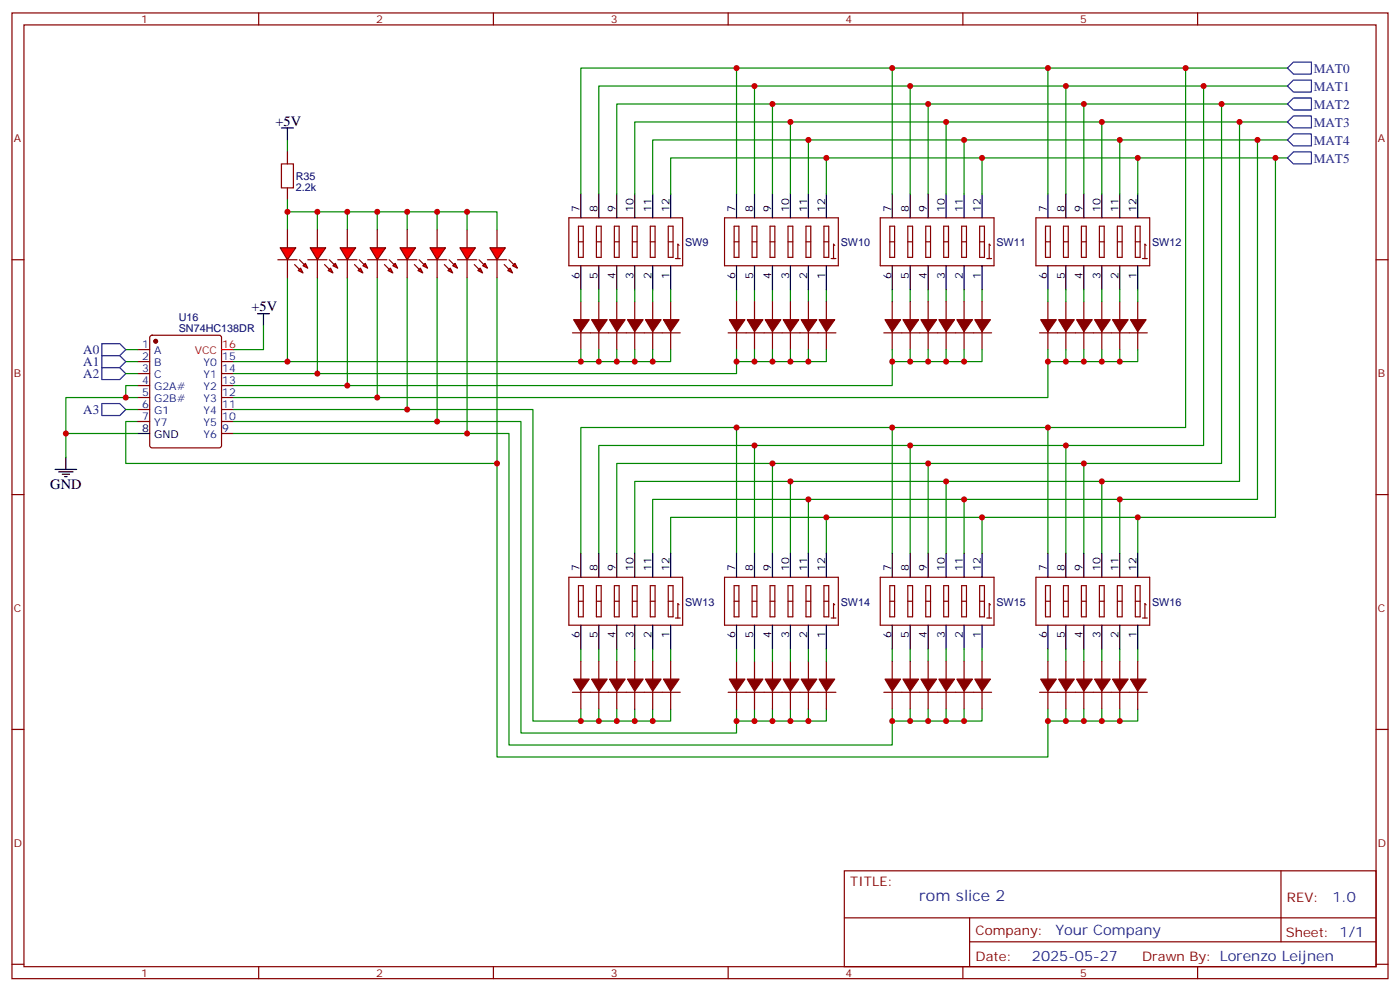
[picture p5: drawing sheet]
<svg xmlns="http://www.w3.org/2000/svg" width="412mm" height="292mm" viewBox="0 0 412 292" stroke-linecap="round" stroke-linejoin="round" font-family="sans-serif">
<g fill="none" stroke="#870000" stroke-width=".35">
<path d="M3.5 3.8h405.4v284.3h-405.4zM7.1 7.3h398.2v277.3h-398.2zM76.2 3.8v3.5M145.3 3.8v3.5M214.5 3.8v3.5M283.6 3.8v3.5M352.8 3.8v3.5M84.7 44.7v3.6M84.7 55.3v3.5M3.5 76.5h3.6M405.3 76.5h3.6M3.5 145.6h3.6"/>
<path d="M405.3 145.6h3.6M3.5 214.8h3.6M405.3 214.8h3.6M248.7 256.4h156.6v28.2h-156.6zM377.3 256.4v20.9M248.7 270.2h156.5M285.6 277.3h119.6M285.6 270.2v14.2M3.5 283.9h3.6M76.2 284.6v3.5M145.3 284.6v3.5M214.5 284.6v3.5"/>
<path d="M283.6 284.6v3.5M352.8 284.6v3.5M405.3 283.9h3.6"/>
</g>
<g fill="none" stroke="#008700" stroke-width=".35">
<path d="M349.2 20h30M354.5 25.3h24.7M359.8 30.6h19.4M365.1 35.9h14.1M84.7 41.2v3.5M370.4 41.2h8.8M375.7 46.5h3.5M84.7 67.7v-5.3h61.7v5.3M93.5 62.4v5.3M102.3 62.4v5.3M111.1 62.4v5.3M119.9 62.4v5.3"/>
<path d="M128.8 62.4v5.3M137.6 62.4v5.3M84.7 81.8v24.7M93.5 81.8v28.2M102.3 81.8v31.7M111.1 81.8v35.3M119.9 81.8v38.8M128.8 81.8v42.3M137.6 81.8v45.8M146.4 81.8v54.7"/>
</g>
<path d="M379.2 35.9l1.8-1.8h5.3v3.6h-5.3zM379.2 30.6l1.8-1.7h5.3v3.5h-5.3zM379.2 20l1.8-1.7h5.3v3.5h-5.3zM381 23.6h5.3v3.5h-5.3l-1.8-1.8zM379.2 41.2l1.8-1.8h5.3v3.6h-5.3zM381 44.7h5.3v3.6h-5.3l-1.8-1.8z" fill="none" stroke="#00f" stroke-width=".35"/>
<path d="M82.9 37.7h3.5M84.7 37.7v3.5" fill="none" stroke="#000" stroke-width=".35"/>
<path d="M82.9 48.3h3.5v7h-3.5z" fill="none" stroke="#a10000" stroke-width=".35"/>
<g fill="#f00" stroke="#870000" stroke-width=".35">
<path d="M109 73h4.6l-2.5 3.5z"/>
<path d="M108.3 76.5h5.6z"/>
</g>
<g fill="#870000" stroke="#870000" stroke-width=".35">
<path d="M114.7 76.5l1.4 1.4z"/>
<path d="M113.2 77.9l1.5 1.4z"/>
</g>
<g fill="#f00" stroke="#870000" stroke-width=".35">
<path d="M115.7 78.2l.7-.7 .7 1.5z"/>
<path d="M114.3 79.7l.7-.7 .7 1.4z"/>
</g>
<path d="M111.1 67.7v5.3M111.1 76.5v5.3" fill="none" stroke="#870000" stroke-width=".35"/>
<g fill="#f00" stroke="#870000" stroke-width=".35">
<path d="M117.8 73h4.6l-2.5 3.5z"/>
<path d="M117.1 76.5h5.7z"/>
</g>
<g fill="#870000" stroke="#870000" stroke-width=".35">
<path d="M123.5 76.5l1.4 1.4z"/>
<path d="M122.1 77.9l1.4 1.4z"/>
</g>
<g fill="#f00" stroke="#870000" stroke-width=".35">
<path d="M124.5 78.2l.7-.7 .7 1.5z"/>
<path d="M123.1 79.7l.7-.7 .7 1.4z"/>
</g>
<path d="M119.9 67.7v5.3M119.9 76.5v5.3" fill="none" stroke="#870000" stroke-width=".35"/>
<g fill="#f00" stroke="#870000" stroke-width=".35">
<path d="M126.6 73h4.6l-2.4 3.5z"/>
<path d="M125.9 76.5h5.7z"/>
</g>
<g fill="#870000" stroke="#870000" stroke-width=".35">
<path d="M132.3 76.5l1.4 1.4z"/>
<path d="M130.9 77.9l1.4 1.4z"/>
</g>
<g fill="#f00" stroke="#870000" stroke-width=".35">
<path d="M134.1 77.5l.7 1.5-1.5-.8z"/>
<path d="M131.9 79.7l.7-.7 .7 1.4z"/>
</g>
<path d="M128.8 67.7v5.3M128.8 76.5v5.3" fill="none" stroke="#870000" stroke-width=".35"/>
<g fill="#f00" stroke="#870000" stroke-width=".35">
<path d="M135.5 73h4.6l-2.5 3.5z"/>
<path d="M134.8 76.5h5.6z"/>
</g>
<g fill="#870000" stroke="#870000" stroke-width=".35">
<path d="M141.1 76.5l1.4 1.4z"/>
<path d="M139.7 77.9l1.4 1.4z"/>
</g>
<g fill="#f00" stroke="#870000" stroke-width=".35">
<path d="M142.2 78.2l.7-.7 .7 1.5z"/>
<path d="M140.8 79.7l.7-.7 .7 1.4z"/>
</g>
<path d="M137.6 67.7v5.3M137.6 76.5v5.3" fill="none" stroke="#870000" stroke-width=".35"/>
<g fill="#f00" stroke="#870000" stroke-width=".35">
<path d="M100.2 73h4.6l-2.5 3.5z"/>
<path d="M99.5 76.5h5.6z"/>
</g>
<g fill="#870000" stroke="#870000" stroke-width=".35">
<path d="M105.8 76.5l1.4 1.4z"/>
<path d="M104.4 77.9l1.4 1.4z"/>
</g>
<g fill="#f00" stroke="#870000" stroke-width=".35">
<path d="M107.6 77.5l.7 1.5-1.4-.8z"/>
<path d="M105.5 79.7l.7-.7 .7 1.4z"/>
</g>
<path d="M102.3 67.7v5.3M102.3 76.5v5.3" fill="none" stroke="#870000" stroke-width=".35"/>
<g fill="#f00" stroke="#870000" stroke-width=".35">
<path d="M91.4 73h4.6l-2.5 3.5z"/>
<path d="M90.7 76.5h5.6z"/>
</g>
<g fill="#870000" stroke="#870000" stroke-width=".35">
<path d="M97 76.5l1.4 1.4z"/>
<path d="M95.6 77.9l1.4 1.4z"/>
</g>
<g fill="#f00" stroke="#870000" stroke-width=".35">
<path d="M98.8 77.5l.7 1.5-1.4-.8z"/>
<path d="M96.7 79.7l.7-.7 .7 1.4z"/>
</g>
<path d="M93.5 67.7v5.3M93.5 76.5v5.3" fill="none" stroke="#870000" stroke-width=".35"/>
<g fill="#f00" stroke="#870000" stroke-width=".35">
<path d="M82.5 73h4.6l-2.4 3.5z"/>
<path d="M81.8 76.5h5.7z"/>
</g>
<g fill="#870000" stroke="#870000" stroke-width=".35">
<path d="M88.2 76.5l1.4 1.4z"/>
<path d="M86.8 77.9l1.4 1.4z"/>
</g>
<g fill="#f00" stroke="#870000" stroke-width=".35">
<path d="M89.3 78.2l.7-.7 .7 1.5z"/>
<path d="M87.8 79.7l.7-.7 .8 1.4z"/>
</g>
<path d="M84.7 67.7v5.3M84.7 76.5v5.3" fill="none" stroke="#870000" stroke-width=".35"/>
<g fill="#f00" stroke="#870000" stroke-width=".35">
<path d="M144.3 73h4.6l-2.5 3.5z"/>
<path d="M143.6 76.5h5.6z"/>
</g>
<g fill="#870000" stroke="#870000" stroke-width=".35">
<path d="M149.9 76.5l1.4 1.4z"/>
<path d="M148.5 77.9l1.4 1.4z"/>
</g>
<g fill="#f00" stroke="#870000" stroke-width=".35">
<path d="M151.7 77.5l.7 1.5-1.4-.8z"/>
<path d="M149.6 79.7l.7-.7 .7 1.4z"/>
</g>
<g fill="none" stroke="#870000" stroke-width=".35">
<path d="M146.4 67.7v5.3M146.4 76.5v5.3M167.6 64.1h33.5v14.1h-33.5zM170.4 71.2h1.4M170.4 66.6h1.4v9.2h-1.4zM175.7 71.2h1.4M175.7 66.6h1.4v9.2h-1.4zM181 71.2h1.4M181 66.6h1.4v9.2h-1.4zM186.3 71.2h1.4M186.3 66.6h1.4v9.2h-1.4zM191.6 71.2h1.4"/>
<path d="M191.6 66.6h1.4v9.2h-1.4zM196.8 71.2h1.5M196.8 66.6h1.5v9.2h-1.5zM199 76.1h1.4M200 72.2l-.3-.3v4.2M213.4 64.1h33.5v14.1h-33.5zM216.3 71.2h1.4M216.3 66.6h1.4v9.2h-1.4zM221.5 71.2h1.5M221.5 66.6h1.5v9.2h-1.5zM226.8 71.2h1.4M226.8 66.6h1.4v9.2h-1.4z"/>
<path d="M232.1 71.2h1.4M232.1 66.6h1.4v9.2h-1.4zM237.4 71.2h1.4M237.4 66.6h1.4v9.2h-1.4zM242.7 71.2h1.4M242.7 66.6h1.4v9.2h-1.4zM244.8 76.1h1.4M245.9 72.2l-.4-.3v4.2M259.3 64.1h33.5v14.1h-33.5zM262.1 71.2h1.4M262.1 66.6h1.4v9.2h-1.4zM267.4 71.2h1.4"/>
<path d="M267.4 66.6h1.4v9.2h-1.4zM272.7 71.2h1.4M272.7 66.6h1.4v9.2h-1.4zM278 71.2h1.4M278 66.6h1.4v9.2h-1.4zM283.3 71.2h1.4M283.3 66.6h1.4v9.2h-1.4zM288.6 71.2h1.4M288.6 66.6h1.4v9.2h-1.4zM290.7 76.1h1.4M291.7 72.2l-.3-.3v4.2M305.2 64.1h33.5v14.1h-33.5z"/>
<path d="M308 71.2h1.4M308 66.6h1.4v9.2h-1.4zM313.3 71.2h1.4M313.3 66.6h1.4v9.2h-1.4zM318.6 71.2h1.4M318.6 66.6h1.4v9.2h-1.4zM323.8 71.2h1.5M323.8 66.6h1.5v9.2h-1.5zM329.1 71.2h1.5M329.1 66.6h1.5v9.2h-1.5zM334.4 71.2h1.4M334.4 66.6h1.4v9.2h-1.4z"/>
<path d="M336.5 76.1h1.5M337.6 72.2l-.3-.3v4.2M44.3 98.9l.5-.2h19.8l.6 .4 .1 32.1-.5 .6-20 .1-.6-.5-.1-32zM168.6 98h31.8M171.1 88.8v5.3M171.1 97.6v5.3M176.4 88.8v5.3M176.4 97.6v5.3M181.7 88.8v5.3M181.7 97.6v5.3M187 88.8v5.3M187 97.6v5.3"/>
<path d="M192.3 88.8v5.3M192.3 97.6v5.3M197.6 88.8v5.3M197.6 97.6v5.3M214.5 98h31.7M217 88.8v5.3M217 97.6v5.3M222.2 88.8v5.3M222.2 97.6v5.3M227.5 88.8v5.3M227.5 97.6v5.3M232.8 88.8v5.3"/>
<path d="M232.8 97.6v5.3M238.1 88.8v5.3M238.1 97.6v5.3M243.4 88.8v5.3M243.4 97.6v5.3M260.3 98h31.8M262.8 88.8v5.3M262.8 97.6v5.3M268.1 88.8v5.3M268.1 97.6v5.3M273.4 88.8v5.3M273.4 97.6v5.3"/>
<path d="M278.7 88.8v5.3M278.7 97.6v5.3M284 88.8v5.3M284 97.6v5.3M289.3 88.8v5.3M289.3 97.6v5.3M306.2 98h31.8M308.7 88.8v5.3M308.7 97.6v5.3M314 88.8v5.3M314 97.6v5.3M319.3 88.8v5.3"/>
<path d="M319.3 97.6v5.3M324.6 88.8v5.3M324.6 97.6v5.3M329.8 88.8v5.3M329.8 97.6v5.3M335.1 88.8v5.3M335.1 97.6v5.3M40.6 102.9h3.5M40.6 106.5h3.5M40.6 110h3.5M40.6 113.5h3.5M40.6 117.1h3.5"/>
<path d="M65.3 106.5h3.5M65.3 110h3.5M65.3 113.5h3.5M65.3 117.1h3.5M40.6 120.6h3.5M40.6 124.1h3.5M65.3 120.6h3.5M65.3 124.1h3.5M65.3 127.6h3.5M167.6 170h33.5v14.1h-33.5zM170.4 172.4h1.4v9.2h-1.4zM170.4 177h1.4"/>
<path d="M175.7 172.4h1.4v9.2h-1.4zM175.7 177h1.4M181 172.4h1.4v9.2h-1.4zM181 177h1.4M186.3 172.4h1.4v9.2h-1.4zM186.3 177h1.4M191.6 172.4h1.4v9.2h-1.4zM191.6 177h1.4M196.8 172.4h1.5v9.2h-1.5zM196.8 177h1.5M200 178.1l-.3-.4v4.3M213.4 170h33.5v14.1h-33.5z"/>
<path d="M216.3 172.4h1.4v9.2h-1.4zM216.3 177h1.4M221.5 172.4h1.5v9.2h-1.5zM221.5 177h1.5M226.8 172.4h1.4v9.2h-1.4zM226.8 177h1.4M232.1 172.4h1.4v9.2h-1.4zM232.1 177h1.4M237.4 172.4h1.4v9.2h-1.4zM237.4 177h1.4M242.7 172.4h1.4v9.2h-1.4zM242.7 177h1.4"/>
<path d="M245.9 178.1l-.4-.4v4.3M259.3 170h33.5v14.1h-33.5zM262.1 172.4h1.4v9.2h-1.4zM262.1 177h1.4M267.4 172.4h1.4v9.2h-1.4zM267.4 177h1.4M272.7 172.4h1.4v9.2h-1.4zM272.7 177h1.4M278 172.4h1.4v9.2h-1.4zM278 177h1.4M283.3 172.4h1.4v9.2h-1.4zM283.3 177h1.4"/>
<path d="M288.6 172.4h1.4v9.2h-1.4zM288.6 177h1.4M291.7 178.1l-.3-.4v4.3M305.2 170h33.5v14.1h-33.5zM308 172.4h1.4v9.2h-1.4zM308 177h1.4M313.3 172.4h1.4v9.2h-1.4zM313.3 177h1.4M318.6 172.4h1.4v9.2h-1.4zM318.6 177h1.4M323.8 172.4h1.5v9.2h-1.5zM323.8 177h1.5"/>
<path d="M329.1 172.4h1.5v9.2h-1.5zM329.1 177h1.5M334.4 172.4h1.4v9.2h-1.4zM334.4 177h1.4M337.6 178.1l-.3-.4v4.3M171.1 194.7v5.3M176.4 194.7v5.3M181.7 194.7v5.3M187 194.7v5.3M192.3 194.7v5.3M197.6 194.7v5.3M199 182h1.4"/>
<path d="M217 194.7v5.3M222.2 194.7v5.3M227.5 194.7v5.3M232.8 194.7v5.3M238.1 194.7v5.3M243.4 194.7v5.3M244.8 182h1.4M262.8 194.7v5.3M268.1 194.7v5.3M273.4 194.7v5.3M278.7 194.7v5.3M284 194.7v5.3"/>
<path d="M289.3 194.7v5.3M290.7 182h1.4M308.7 194.7v5.3M314 194.7v5.3M319.3 194.7v5.3M324.6 194.7v5.3M329.8 194.7v5.3M335.1 194.7v5.3M336.5 182h1.5M168.6 203.8h31.8M171.1 203.5v5.3M176.4 203.5v5.3"/>
<path d="M181.7 203.5v5.3M187 203.5v5.3M192.3 203.5v5.3M197.6 203.5v5.3M214.5 203.8h31.7M217 203.5v5.3M222.2 203.5v5.3M227.5 203.5v5.3M232.8 203.5v5.3M238.1 203.5v5.3M243.4 203.5v5.3M260.3 203.8h31.8"/>
<path d="M262.8 203.5v5.3M268.1 203.5v5.3M273.4 203.5v5.3M278.7 203.5v5.3M284 203.5v5.3M289.3 203.5v5.3M306.2 203.8h31.8M308.7 203.5v5.3M314 203.5v5.3M319.3 203.5v5.3M324.6 203.5v5.3M329.8 203.5v5.3"/>
<path d="M335.1 203.5v5.3"/>
</g>
<g fill="none" stroke="#008700" stroke-width=".35">
<path d="M217 20v37.1M222.2 25.3v31.8M227.5 30.6v26.5M232.8 35.9v21.2M262.8 20v37.1M268.1 25.3v31.8M273.4 30.6v26.5M278.7 35.9v21.2M308.7 20h40.5v105.9h-40.5M314 25.3h40.5v105.9h-40.5M319.3 30.6h40.5v105.9h-40.5M324.6 35.9h40.5v105.8h-40.5"/>
<path d="M84.7 58.8v3.6M171.1 57.1v-37.1h137.6v37.1M176.4 57.1v-31.8h137.6v31.8M181.7 57.1v-26.5h137.6v26.5M187 57.1v-21.2h137.6v21.2M192.3 57.1v-15.9h137.5v15.9M197.6 57.1v-10.6h137.5v10.6M238.1 41.2v15.9M243.4 46.5v10.6M284 41.2v15.9M289.3 46.5v10.6M329.8 41.2h40.6v105.8h-40.6"/>
<path d="M335.1 46.5h40.6v105.8h-40.6M77.6 95.9v7h-8.8M171.1 85.3v3.5M176.4 85.3v3.5M181.7 85.3v3.5M187 85.3v3.5M192.3 85.3v3.5M197.6 85.3v3.5M217 85.3v3.5M222.2 85.3v3.5M227.5 85.3v3.5M232.8 85.3v3.5"/>
<path d="M238.1 85.3v3.5M243.4 85.3v3.5M262.8 85.3v3.5M268.1 85.3v3.5M273.4 85.3v3.5M278.7 85.3v3.5M284 85.3v3.5M289.3 85.3v3.5M308.7 85.3v3.5M314 85.3v3.5M319.3 85.3v3.5M324.6 85.3v3.5"/>
<path d="M329.8 85.3v3.5M335.1 85.3v3.5M37 106.5h3.6M37 102.9h3.6M37 110h3.6M40.6 117.1h-21.2v10.5h21.2M40.6 113.5h-3.6v3.6M68.8 106.5h102.3M171.1 102.9v3.6h26.5v-3.6M176.4 102.9v3.6M181.7 102.9v3.6M187 102.9v3.6"/>
<path d="M192.3 102.9v3.6M217 102.9v3.6h26.4v-3.6M217 106.5v3.5h-148.2M222.2 102.9v3.6M227.5 102.9v3.6M232.8 102.9v3.6M238.1 102.9v3.6M262.8 102.9v3.6h26.5v-3.6M262.8 106.5v7h-194M268.1 102.9v3.6M273.4 102.9v3.6M278.7 102.9v3.6"/>
<path d="M284 102.9v3.6M308.7 102.9v3.6h26.4v-3.6M308.7 106.5v10.6h-239.9M314 102.9v3.6M319.3 102.9v3.6M324.6 102.9v3.6M329.8 102.9v3.6M19.4 127.6v7.1M37 120.6h3.6M40.6 124.1h-3.6v12.4h109.4v86.4h162.3v-10.6M68.8 120.6h88.2v91.7h14.1M68.8 124.1h84.7v91.7h63.5v-3.5"/>
<path d="M68.8 127.6h81.1v91.8h112.9v-7.1M217 125.9v37M222.2 131.2v31.7M227.5 136.5v26.4M262.8 125.9v37M268.1 131.2v31.7M273.4 136.5v26.4M232.8 141.7v21.2M238.1 147v15.9M243.4 152.3v10.6M278.7 141.7v21.2M284 147v15.9"/>
<path d="M289.3 152.3v10.6M171.1 162.9v-37h137.6v37M176.4 162.9v-31.7h137.6v31.7M181.7 162.9v-26.4h137.6v26.4M187 162.9v-21.2h137.6v21.2M192.3 162.9v-15.9h137.5v15.9M197.6 162.9v-10.6h137.5v10.6M171.1 191.1v3.6M176.4 191.1v3.6M181.7 191.1v3.6M187 191.1v3.6M192.3 191.1v3.6"/>
<path d="M197.6 191.1v3.6M217 191.1v3.6M222.2 191.1v3.6M227.5 191.1v3.6M232.8 191.1v3.6M238.1 191.1v3.6M243.4 191.1v3.6M262.8 191.1v3.6M268.1 191.1v3.6M273.4 191.1v3.6M278.7 191.1v3.6M284 191.1v3.6"/>
<path d="M289.3 191.1v3.6M308.7 191.1v3.6M314 191.1v3.6M319.3 191.1v3.6M324.6 191.1v3.6M329.8 191.1v3.6M335.1 191.1v3.6M171.1 208.8v3.5h26.5v-3.5M176.4 208.8v3.5M181.7 208.8v3.5M187 208.8v3.5M192.3 208.8v3.5"/>
<path d="M217 208.8v3.5h26.4v-3.5M222.2 208.8v3.5M227.5 208.8v3.5M232.8 208.8v3.5M238.1 208.8v3.5M262.8 208.8v3.5h26.5v-3.5M268.1 208.8v3.5M273.4 208.8v3.5M278.7 208.8v3.5M284 208.8v3.5M308.7 208.8v3.5h26.4v-3.5M314 208.8v3.5"/>
<path d="M319.3 208.8v3.5M324.6 208.8v3.5M329.8 208.8v3.5"/>
</g>
<g fill="#870000" stroke="#870000" stroke-width=".35">
<path d="M169 94.1h4.6l-2.5 3.5z"/>
<path d="M174.3 94.1h4.6l-2.5 3.5z"/>
<path d="M179.6 94.1h4.5l-2.4 3.5z"/>
<path d="M184.9 94.1h4.5l-2.4 3.5z"/>
<path d="M190.1 94.1h4.6l-2.4 3.5z"/>
<path d="M195.4 94.1h4.6l-2.4 3.5z"/>
<path d="M241.3 94.1h4.6l-2.5 3.5z"/>
<path d="M236 94.1h4.6l-2.5 3.5z"/>
<path d="M230.7 94.1h4.6l-2.5 3.5z"/>
<path d="M225.4 94.1h4.6l-2.5 3.5z"/>
<path d="M220.1 94.1h4.6l-2.5 3.5z"/>
<path d="M214.8 94.1h4.6l-2.4 3.5z"/>
<path d="M287.2 94.1h4.5l-2.4 3.5z"/>
<path d="M281.9 94.1h4.6l-2.5 3.5z"/>
<path d="M276.6 94.1h4.6l-2.5 3.5z"/>
<path d="M271.3 94.1h4.6l-2.5 3.5z"/>
<path d="M266 94.1h4.6l-2.5 3.5z"/>
<path d="M260.7 94.1h4.6l-2.5 3.5z"/>
<path d="M306.6 94.1h4.5l-2.4 3.5z"/>
<path d="M311.9 94.1h4.5l-2.4 3.5z"/>
<path d="M317.1 94.1h4.6l-2.4 3.5z"/>
<path d="M322.4 94.1h4.6l-2.4 3.5z"/>
<path d="M327.7 94.1h4.6l-2.5 3.5z"/>
<path d="M333 94.1h4.6l-2.5 3.5z"/>
<path d="M333 200h4.6l-2.5 3.5z"/>
<path d="M327.7 200h4.6l-2.5 3.5z"/>
<path d="M322.4 200h4.6l-2.4 3.5z"/>
<path d="M317.1 200h4.6l-2.4 3.5z"/>
<path d="M311.9 200h4.5l-2.4 3.5z"/>
<path d="M306.6 200h4.5l-2.4 3.5z"/>
<path d="M260.7 200h4.6l-2.5 3.5z"/>
<path d="M266 200h4.6l-2.5 3.5z"/>
<path d="M271.3 200h4.6l-2.5 3.5z"/>
<path d="M276.6 200h4.6l-2.5 3.5z"/>
<path d="M281.9 200h4.6l-2.5 3.5z"/>
<path d="M287.2 200h4.5l-2.4 3.5z"/>
<path d="M214.8 200h4.6l-2.4 3.5z"/>
<path d="M220.1 200h4.6l-2.5 3.5z"/>
<path d="M225.4 200h4.6l-2.5 3.5z"/>
<path d="M230.7 200h4.6l-2.5 3.5z"/>
<path d="M236 200h4.6l-2.5 3.5z"/>
<path d="M241.3 200h4.6l-2.5 3.5z"/>
<path d="M195.4 200h4.6l-2.4 3.5z"/>
<path d="M190.1 200h4.6l-2.4 3.5z"/>
<path d="M184.9 200h4.5l-2.4 3.5z"/>
<path d="M179.6 200h4.5l-2.4 3.5z"/>
<path d="M174.3 200h4.6l-2.5 3.5z"/>
<path d="M169 200h4.6l-2.5 3.5z"/>
<circle cx="45.9" cy="100.5" r=".53"/>
</g>
<g fill="none" stroke="#000" stroke-width=".35">
<path d="M171.1 57.1v7M176.4 57.1v7M181.7 57.1v7M187 57.1v7M192.3 57.1v7M197.6 57.1v7M217 57.1v7M222.2 57.1v7M227.5 57.1v7M232.8 57.1v7M238.1 57.1v7M243.4 57.1v7"/>
<path d="M262.8 57.1v7M268.1 57.1v7M273.4 57.1v7M278.7 57.1v7M284 57.1v7M289.3 57.1v7M308.7 57.1v7M314 57.1v7M319.3 57.1v7M324.6 57.1v7M329.8 57.1v7M335.1 57.1v7"/>
<path d="M171.1 78.2v7.1M176.4 78.2v7.1M181.7 78.2v7.1M187 78.2v7.1M192.3 78.2v7.1M197.6 78.2v7.1M217 78.2v7.1M222.2 78.2v7.1M227.5 78.2v7.1M232.8 78.2v7.1M238.1 78.2v7.1M243.4 78.2v7.1"/>
<path d="M262.8 78.2v7.1M268.1 78.2v7.1M273.4 78.2v7.1M278.7 78.2v7.1M284 78.2v7.1M289.3 78.2v7.1M308.7 78.2v7.1M314 78.2v7.1M319.3 78.2v7.1M324.6 78.2v7.1M329.8 78.2v7.1M335.1 78.2v7.1"/>
<path d="M75.8 92.4h3.6M77.6 92.4v3.5M16.2 138.2h6.4M17.3 138.9h4.2M18.3 139.6h2.2M19.4 134.7v3.5M40.6 127.6h3.5M19 140.3h.8M171.1 162.9v7.1M176.4 162.9v7.1M181.7 162.9v7.1M187 162.9v7.1"/>
<path d="M192.3 162.9v7.1M197.6 162.9v7.1M217 162.9v7.1M222.2 162.9v7.1M227.5 162.9v7.1M232.8 162.9v7.1M238.1 162.9v7.1M243.4 162.9v7.1M262.8 162.9v7.1M268.1 162.9v7.1M273.4 162.9v7.1M278.7 162.9v7.1"/>
<path d="M284 162.9v7.1M289.3 162.9v7.1M308.7 162.9v7.1M314 162.9v7.1M319.3 162.9v7.1M324.6 162.9v7.1M329.8 162.9v7.1M335.1 162.9v7.1M171.1 184.1v7M176.4 184.1v7M181.7 184.1v7M187 184.1v7"/>
<path d="M192.3 184.1v7M197.6 184.1v7M217 184.1v7M222.2 184.1v7M227.5 184.1v7M232.8 184.1v7M238.1 184.1v7M243.4 184.1v7M262.8 184.1v7M268.1 184.1v7M273.4 184.1v7M278.7 184.1v7"/>
<path d="M284 184.1v7M289.3 184.1v7M308.7 184.1v7M314 184.1v7M319.3 184.1v7M324.6 184.1v7M329.8 184.1v7M335.1 184.1v7"/>
</g>
<path d="M65.3 102.9h3.5" fill="none" stroke="#f00" stroke-width=".35"/>
<path d="M30 118.8h5.3l1.7 1.8-1.7 1.7h-5.3zM30 108.2h5.3l1.7 1.8-1.7 1.8h-5.3zM30 104.7h5.3l1.7 1.8-1.7 1.7h-5.3zM30 101.2h5.3l1.7 1.7-1.7 1.8h-5.3z" fill="none" stroke="#00f" stroke-width=".35"/>
<g fill="#c00">
<circle cx="137.6" cy="62.4" r=".88"/>
<circle cx="93.5" cy="62.4" r=".88"/>
<circle cx="102.3" cy="62.4" r=".88"/>
<circle cx="111.1" cy="62.4" r=".88"/>
<circle cx="119.9" cy="62.4" r=".88"/>
<circle cx="128.8" cy="62.4" r=".88"/>
<circle cx="349.3" cy="20" r=".88"/>
<circle cx="354.5" cy="25.3" r=".88"/>
<circle cx="359.8" cy="30.6" r=".88"/>
<circle cx="365.1" cy="35.9" r=".88"/>
<circle cx="370.4" cy="41.2" r=".88"/>
<circle cx="375.7" cy="46.5" r=".88"/>
<circle cx="84.7" cy="106.5" r=".88"/>
<circle cx="93.5" cy="110" r=".88"/>
<circle cx="102.3" cy="113.5" r=".88"/>
<circle cx="111.1" cy="117.1" r=".88"/>
<circle cx="119.9" cy="120.6" r=".88"/>
<circle cx="128.8" cy="124.1" r=".88"/>
<circle cx="137.6" cy="127.6" r=".88"/>
<circle cx="335.1" cy="46.5" r=".88"/>
<circle cx="329.8" cy="41.2" r=".88"/>
<circle cx="324.6" cy="35.9" r=".88"/>
<circle cx="319.3" cy="30.6" r=".88"/>
<circle cx="314" cy="25.3" r=".88"/>
<circle cx="308.7" cy="20" r=".88"/>
<circle cx="284" cy="41.2" r=".88"/>
<circle cx="278.7" cy="35.9" r=".88"/>
<circle cx="273.4" cy="30.6" r=".88"/>
<circle cx="268.1" cy="25.3" r=".88"/>
<circle cx="262.8" cy="20" r=".88"/>
<circle cx="238.1" cy="41.2" r=".88"/>
<circle cx="232.8" cy="35.9" r=".88"/>
<circle cx="227.5" cy="30.6" r=".88"/>
<circle cx="222.3" cy="25.3" r=".88"/>
<circle cx="217" cy="20" r=".88"/>
<circle cx="314" cy="106.5" r=".88"/>
<circle cx="319.3" cy="106.5" r=".88"/>
<circle cx="324.6" cy="106.5" r=".88"/>
<circle cx="329.8" cy="106.5" r=".88"/>
<circle cx="284" cy="106.5" r=".88"/>
<circle cx="278.7" cy="106.5" r=".88"/>
<circle cx="273.4" cy="106.5" r=".88"/>
<circle cx="268.1" cy="106.5" r=".88"/>
<circle cx="238.1" cy="106.5" r=".88"/>
<circle cx="232.8" cy="106.5" r=".88"/>
<circle cx="227.5" cy="106.5" r=".88"/>
<circle cx="222.3" cy="106.5" r=".88"/>
<circle cx="192.3" cy="106.5" r=".88"/>
<circle cx="187" cy="106.5" r=".88"/>
<circle cx="181.7" cy="106.5" r=".88"/>
<circle cx="176.4" cy="106.5" r=".88"/>
<circle cx="243.4" cy="46.5" r=".88"/>
<circle cx="289.3" cy="46.5" r=".88"/>
<circle cx="289.3" cy="152.3" r=".88"/>
<circle cx="243.4" cy="152.3" r=".88"/>
<circle cx="176.4" cy="212.3" r=".88"/>
<circle cx="181.7" cy="212.3" r=".88"/>
<circle cx="187" cy="212.3" r=".88"/>
<circle cx="192.3" cy="212.3" r=".88"/>
<circle cx="222.3" cy="212.3" r=".88"/>
<circle cx="227.5" cy="212.3" r=".88"/>
<circle cx="232.8" cy="212.3" r=".88"/>
<circle cx="238.1" cy="212.3" r=".88"/>
<circle cx="268.1" cy="212.3" r=".88"/>
<circle cx="273.4" cy="212.3" r=".88"/>
<circle cx="278.7" cy="212.3" r=".88"/>
<circle cx="284" cy="212.3" r=".88"/>
<circle cx="329.8" cy="212.3" r=".88"/>
<circle cx="324.6" cy="212.3" r=".88"/>
<circle cx="319.3" cy="212.3" r=".88"/>
<circle cx="314" cy="212.3" r=".88"/>
<circle cx="217" cy="125.9" r=".88"/>
<circle cx="222.3" cy="131.2" r=".88"/>
<circle cx="227.5" cy="136.5" r=".88"/>
<circle cx="232.8" cy="141.7" r=".88"/>
<circle cx="238.1" cy="147" r=".88"/>
<circle cx="262.8" cy="125.9" r=".88"/>
<circle cx="268.1" cy="131.2" r=".88"/>
<circle cx="273.4" cy="136.5" r=".88"/>
<circle cx="278.7" cy="141.7" r=".88"/>
<circle cx="284" cy="147" r=".88"/>
<circle cx="171.1" cy="106.5" r=".88"/>
<circle cx="217" cy="106.5" r=".88"/>
<circle cx="262.8" cy="106.5" r=".88"/>
<circle cx="308.7" cy="106.5" r=".88"/>
<circle cx="171.1" cy="212.3" r=".88"/>
<circle cx="217" cy="212.3" r=".88"/>
<circle cx="262.8" cy="212.3" r=".88"/>
<circle cx="308.7" cy="212.3" r=".88"/>
<circle cx="308.7" cy="125.9" r=".88"/>
<circle cx="314" cy="131.2" r=".88"/>
<circle cx="319.3" cy="136.5" r=".88"/>
<circle cx="324.6" cy="141.7" r=".88"/>
<circle cx="329.8" cy="147" r=".88"/>
<circle cx="335.1" cy="152.3" r=".88"/>
<circle cx="146.4" cy="136.5" r=".88"/>
<circle cx="19.4" cy="127.6" r=".88"/>
<circle cx="84.7" cy="62.4" r=".88"/>
<circle cx="37" cy="117.1" r=".88"/>
</g>
<text font-size="4.6" fill="#00f" x="270.8" y="265.4">rom slice 2</text>
<g font-size="4.2">
<text x="81.1" y="37">+5V</text>
<text x="74.1" y="91.7">+5V</text>
<text x="14.8" y="143.9">GND</text>
</g>
<g font-size="4.2" fill="#00f">
<text x="392.5" y="265.7">1.0</text>
<text x="310.9" y="275.2">Your Company</text>
<text x="304" y="283">2025-05-27</text>
</g>
<g font-size="3.9" fill="#00f">
<text x="387" y="21.4">MAT0</text>
<text x="387" y="26.8">MAT1</text>
<text x="387" y="32.1">MAT2</text>
<text x="387" y="37.4">MAT3</text>
<text x="387" y="47.9">MAT5</text>
<text x="387" y="42.7">MAT4</text>
<text x="24.5" y="107.7">A1</text>
<text x="24.5" y="104.2">A0</text>
<text x="24.5" y="111.2">A2</text>
<text x="24.5" y="121.8">A3</text>
</g>
<g font-size="3.9" fill="#800">
<text x="250.5" y="261">TITLE:</text>
<text x="379.1" y="265.7">REV:</text>
<text x="287.4" y="275.2">Company:</text>
<text x="378.7" y="275.8">Sheet: 1/1</text>
<text x="287.4" y="282.9">Date:</text>
<text x="336.4" y="282.9">Drawn By: Lorenzo Leijnen</text>
</g>
<g font-size="3.2" fill="#800">
<text x="41.6" y="6.8">1</text>
<text x="110.8" y="6.8">2</text>
<text x="179.9" y="6.8">3</text>
<text x="249.1" y="6.8">4</text>
<text x="318.2" y="6.8">5</text>
<text x="4.1" y="41.9">A</text>
<text x="405.9" y="41.9">A</text>
<text x="4.1" y="111.1">B</text>
<text x="405.9" y="111.1">B</text>
<text x="4.1" y="180.2">C</text>
<text x="405.9" y="180.2">C</text>
<text x="4.1" y="249.3">D</text>
<text x="405.9" y="249.3">D</text>
<text x="41.6" y="287.6">1</text>
<text x="110.8" y="287.6">2</text>
<text x="179.9" y="287.6">3</text>
<text x="249.1" y="287.6">4</text>
<text x="318.2" y="287.6">5</text>
</g>
<g font-size="3.2" fill="#000080">
<text x="87.1" y="52.9">R35</text>
<text x="87.1" y="56.1">2.2k</text>
<text x="201.8" y="72.5">SW9</text>
<text x="247.6" y="72.5">SW10</text>
<text x="293.5" y="72.5">SW11</text>
<text x="339.4" y="72.5">SW12</text>
<text x="52.6" y="94.6">U16</text>
<text x="52.6" y="97.6">SN74HC138DR</text>
<text x="201.8" y="178.4">SW13</text>
<text x="247.6" y="178.4">SW14</text>
<text x="293.5" y="178.4">SW15</text>
<text x="339.4" y="178.4">SW16</text>
</g>
<g font-size="3.2">
<text x="170.7" y="62.4" transform="rotate(-90 170.7 62.4)">7</text>
<text x="176" y="62.4" transform="rotate(-90 176 62.4)">8</text>
<text x="181.3" y="62.4" transform="rotate(-90 181.3 62.4)">9</text>
<text x="186.6" y="62.4" transform="rotate(-90 186.6 62.4)">10</text>
<text x="191.9" y="62.4" transform="rotate(-90 191.9 62.4)">11</text>
<text x="197.2" y="62.4" transform="rotate(-90 197.2 62.4)">12</text>
<text x="216.6" y="62.4" transform="rotate(-90 216.6 62.4)">7</text>
<text x="221.9" y="62.4" transform="rotate(-90 221.9 62.4)">8</text>
<text x="227.2" y="62.4" transform="rotate(-90 227.2 62.4)">9</text>
<text x="232.5" y="62.4" transform="rotate(-90 232.5 62.4)">10</text>
<text x="237.8" y="62.4" transform="rotate(-90 237.8 62.4)">11</text>
<text x="243.1" y="62.4" transform="rotate(-90 243.1 62.4)">12</text>
<text x="262.5" y="62.4" transform="rotate(-90 262.5 62.4)">7</text>
<text x="267.8" y="62.4" transform="rotate(-90 267.8 62.4)">8</text>
<text x="273" y="62.4" transform="rotate(-90 273 62.4)">9</text>
<text x="278.3" y="62.4" transform="rotate(-90 278.3 62.4)">10</text>
<text x="283.6" y="62.4" transform="rotate(-90 283.6 62.4)">11</text>
<text x="288.9" y="62.4" transform="rotate(-90 288.9 62.4)">12</text>
<text x="308.3" y="62.4" transform="rotate(-90 308.3 62.4)">7</text>
<text x="313.6" y="62.4" transform="rotate(-90 313.6 62.4)">8</text>
<text x="318.9" y="62.4" transform="rotate(-90 318.9 62.4)">9</text>
<text x="324.2" y="62.4" transform="rotate(-90 324.2 62.4)">10</text>
<text x="329.5" y="62.4" transform="rotate(-90 329.5 62.4)">11</text>
<text x="334.8" y="62.4" transform="rotate(-90 334.8 62.4)">12</text>
<text x="170.7" y="82" transform="rotate(-90 170.7 82)">6</text>
<text x="176" y="82" transform="rotate(-90 176 82)">5</text>
<text x="181.3" y="82" transform="rotate(-90 181.3 82)">4</text>
<text x="186.6" y="82" transform="rotate(-90 186.6 82)">3</text>
<text x="191.9" y="82" transform="rotate(-90 191.9 82)">2</text>
<text x="197.2" y="82" transform="rotate(-90 197.2 82)">1</text>
<text x="216.6" y="82" transform="rotate(-90 216.6 82)">6</text>
<text x="221.9" y="82" transform="rotate(-90 221.9 82)">5</text>
<text x="227.2" y="82" transform="rotate(-90 227.2 82)">4</text>
<text x="232.5" y="82" transform="rotate(-90 232.5 82)">3</text>
<text x="237.8" y="82" transform="rotate(-90 237.8 82)">2</text>
<text x="243.1" y="82" transform="rotate(-90 243.1 82)">1</text>
<text x="262.5" y="82" transform="rotate(-90 262.5 82)">6</text>
<text x="267.8" y="82" transform="rotate(-90 267.8 82)">5</text>
<text x="273" y="82" transform="rotate(-90 273 82)">4</text>
<text x="278.3" y="82" transform="rotate(-90 278.3 82)">3</text>
<text x="283.6" y="82" transform="rotate(-90 283.6 82)">2</text>
<text x="288.9" y="82" transform="rotate(-90 288.9 82)">1</text>
<text x="308.3" y="82" transform="rotate(-90 308.3 82)">6</text>
<text x="313.6" y="82" transform="rotate(-90 313.6 82)">5</text>
<text x="318.9" y="82" transform="rotate(-90 318.9 82)">4</text>
<text x="324.2" y="82" transform="rotate(-90 324.2 82)">3</text>
<text x="329.5" y="82" transform="rotate(-90 329.5 82)">2</text>
<text x="334.8" y="82" transform="rotate(-90 334.8 82)">1</text>
<text x="41.9" y="127.3">8</text>
<text x="45.4" y="129">GND</text>
<text x="170.7" y="168.2" transform="rotate(-90 170.7 168.2)">7</text>
<text x="176" y="168.2" transform="rotate(-90 176 168.2)">8</text>
<text x="181.3" y="168.2" transform="rotate(-90 181.3 168.2)">9</text>
<text x="186.6" y="168.2" transform="rotate(-90 186.6 168.2)">10</text>
<text x="191.9" y="168.2" transform="rotate(-90 191.9 168.2)">11</text>
<text x="197.2" y="168.2" transform="rotate(-90 197.2 168.2)">12</text>
<text x="216.6" y="168.2" transform="rotate(-90 216.6 168.2)">7</text>
<text x="221.9" y="168.2" transform="rotate(-90 221.9 168.2)">8</text>
<text x="227.2" y="168.2" transform="rotate(-90 227.2 168.2)">9</text>
<text x="232.5" y="168.2" transform="rotate(-90 232.5 168.2)">10</text>
<text x="237.8" y="168.2" transform="rotate(-90 237.8 168.2)">11</text>
<text x="243.1" y="168.2" transform="rotate(-90 243.1 168.2)">12</text>
<text x="262.5" y="168.2" transform="rotate(-90 262.5 168.2)">7</text>
<text x="267.8" y="168.2" transform="rotate(-90 267.8 168.2)">8</text>
<text x="273" y="168.2" transform="rotate(-90 273 168.2)">9</text>
<text x="278.3" y="168.2" transform="rotate(-90 278.3 168.2)">10</text>
<text x="283.6" y="168.2" transform="rotate(-90 283.6 168.2)">11</text>
<text x="288.9" y="168.2" transform="rotate(-90 288.9 168.2)">12</text>
<text x="308.3" y="168.2" transform="rotate(-90 308.3 168.2)">7</text>
<text x="313.6" y="168.2" transform="rotate(-90 313.6 168.2)">8</text>
<text x="318.9" y="168.2" transform="rotate(-90 318.9 168.2)">9</text>
<text x="324.2" y="168.2" transform="rotate(-90 324.2 168.2)">10</text>
<text x="329.5" y="168.2" transform="rotate(-90 329.5 168.2)">11</text>
<text x="334.8" y="168.2" transform="rotate(-90 334.8 168.2)">12</text>
<text x="170.7" y="187.9" transform="rotate(-90 170.7 187.9)">6</text>
<text x="176" y="187.9" transform="rotate(-90 176 187.9)">5</text>
<text x="181.3" y="187.9" transform="rotate(-90 181.3 187.9)">4</text>
<text x="186.6" y="187.9" transform="rotate(-90 186.6 187.9)">3</text>
<text x="191.9" y="187.9" transform="rotate(-90 191.9 187.9)">2</text>
<text x="197.2" y="187.9" transform="rotate(-90 197.2 187.9)">1</text>
<text x="216.6" y="187.9" transform="rotate(-90 216.6 187.9)">6</text>
<text x="221.9" y="187.9" transform="rotate(-90 221.9 187.9)">5</text>
<text x="227.2" y="187.9" transform="rotate(-90 227.2 187.9)">4</text>
<text x="232.5" y="187.9" transform="rotate(-90 232.5 187.9)">3</text>
<text x="237.8" y="187.9" transform="rotate(-90 237.8 187.9)">2</text>
<text x="243.1" y="187.9" transform="rotate(-90 243.1 187.9)">1</text>
<text x="262.5" y="187.9" transform="rotate(-90 262.5 187.9)">6</text>
<text x="267.8" y="187.9" transform="rotate(-90 267.8 187.9)">5</text>
<text x="273" y="187.9" transform="rotate(-90 273 187.9)">4</text>
<text x="278.3" y="187.9" transform="rotate(-90 278.3 187.9)">3</text>
<text x="283.6" y="187.9" transform="rotate(-90 283.6 187.9)">2</text>
<text x="288.9" y="187.9" transform="rotate(-90 288.9 187.9)">1</text>
<text x="308.3" y="187.9" transform="rotate(-90 308.3 187.9)">6</text>
<text x="313.6" y="187.9" transform="rotate(-90 313.6 187.9)">5</text>
<text x="318.9" y="187.9" transform="rotate(-90 318.9 187.9)">4</text>
<text x="324.2" y="187.9" transform="rotate(-90 324.2 187.9)">3</text>
<text x="329.5" y="187.9" transform="rotate(-90 329.5 187.9)">2</text>
<text x="334.8" y="187.9" transform="rotate(-90 334.8 187.9)">1</text>
</g>
<g font-size="3.2" fill="#00f">
<text x="41.9" y="102.6">1</text>
<text x="41.9" y="106.1">2</text>
<text x="45.4" y="104.4">A</text>
<text x="45.4" y="107.9">B</text>
<text x="60" y="107.9">Y0</text>
<text x="65.4" y="106.1">15</text>
<text x="41.9" y="109.6">3</text>
<text x="41.9" y="113.2">4</text>
<text x="45.4" y="111.4">C</text>
<text x="60" y="111.4">Y1</text>
<text x="65.4" y="113.2">13</text>
<text x="65.4" y="109.6">14</text>
<text x="41.9" y="116.7">5</text>
<text x="45.4" y="114.9">G2A#</text>
<text x="45.4" y="118.5">G2B#</text>
<text x="60" y="118.5">Y3</text>
<text x="60" y="114.9">Y2</text>
<text x="65.4" y="116.7">12</text>
<text x="41.9" y="120.2">6</text>
<text x="41.9" y="123.8">7</text>
<text x="45.4" y="122">G1</text>
<text x="45.4" y="125.5">Y7</text>
<text x="60" y="125.5">Y5</text>
<text x="60" y="122">Y4</text>
<text x="65.4" y="123.8">10</text>
<text x="65.4" y="120.2">11</text>
<text x="60" y="129">Y6</text>
<text x="65.4" y="127.3">9</text>
</g>
<g font-size="3.2" fill="#f00">
<text x="57.4" y="104.4">VCC</text>
<text x="65.4" y="102.6">16</text>
</g>
</svg>
